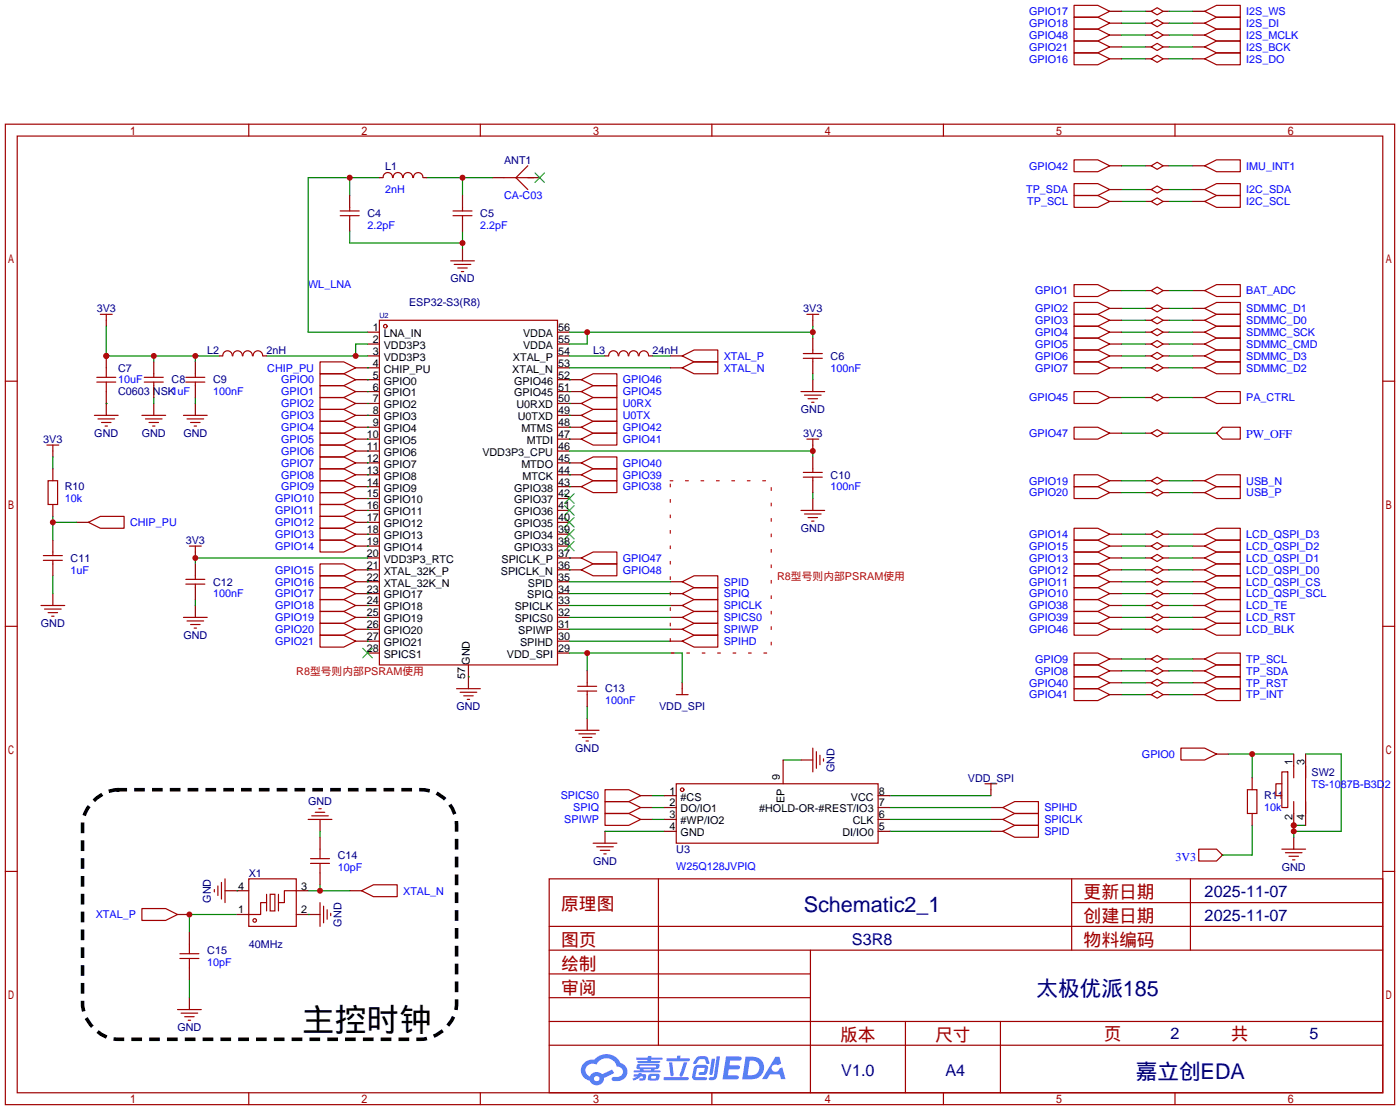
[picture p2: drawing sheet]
<svg xmlns="http://www.w3.org/2000/svg" width="299mm" height="237mm" viewBox="0 0 299 237" stroke-linecap="round" stroke-linejoin="round" font-family="sans-serif">
<g fill="none" stroke="#a10000" stroke-width=".25">
<path d="M1.1 26.5h297.2v209.6h-297.2zM3.7 29.1h292.1v204.5h-292.1zM53.2 26.5v2.6M102.7 26.5v2.6M152.3 26.5v2.6M201.8 26.5v2.6M251.3 26.5v2.6M1.1 81.5h2.6M295.8 81.5h2.5M1.1 133.9h2.6M295.8 133.9h2.5M1.1 186.2h2.6"/>
<path d="M117.5 187.8h178.3v45.8h-178.3zM117.5 198h178.3M140.8 187.8v35.6M229.2 187.8v15.3M229.2 192.9h66.6M254.6 187.8v15.3M295.8 186.2h2.5M117.5 208.2h55.9M117.5 203.1h178.3M117.5 218.3h178.3M117.5 213.2h55.9M173.4 203.1v30.5"/>
<path d="M193.7 218.3v15.3M214 218.3v15.3M53.2 233.6v2.5M102.7 233.6v2.5M117.5 223.4h178.3M152.3 233.6v2.5M201.8 233.6v2.5M251.3 233.6v2.5"/>
</g>
<g fill="#5487ff">
<path d="M155.3 225.8h2.7a.48 .48 0 0 1 .7 .4 .48 .48 0 0 1-.7 .5h-1.8l-.2 1h1.9a.43 .43 0 0 1 .4 .5 .43 .43 0 0 1-.5 .3h-1.9l-.2 1.3h1.7a.45 .45 0 0 1 .6 .2 .45 .45 0 0 1-.2 .6l-3.2 .1z"/>
<path d="M165.9 225.9h.8l.4 1.4-.7 .4a.84 .84 0 0 0-1.2 .2 .84 .84 0 0 0 .3 1.2 .84 .84 0 0 0 1.1-.5l.1-.2 .6-.3 .7 2.5h-.9l-.3-1h-2.1l-.6 1h-1.1z"/>
<path d="M152.2 226.3h.8l-.5 3.2a.36 .36 0 0 1-.4 .3 .36 .36 0 0 1-.3-.4z"/>
<path d="M153.3 225.8h.7l-.6 4.3a1.13 1.13 0 0 1-1.8 .6l.2-.4 .7-.1 .2-.2z"/>
<path d="M149 226.1l.6-.4h1a.77 .77 0 0 1 .9 .6l.3 .9-.2 .2h-.5l-.3-.9-.2-.1h-1l-.7 1-.6-.1v-.1z"/>
<path d="M148.6 227.9l.5-.3h1.7a.81 .81 0 0 1 .7 .5 .81 .81 0 0 1-.2 .8 .81 .81 0 0 1-.9 .9h-.7a.32 .32 0 0 1-.3-.4 .32 .32 0 0 1 .4-.3h.7l.3-.9-1.7 .1-.3 1.9h2.1a.32 .32 0 0 1 .4 .4 .32 .32 0 0 1-.4 .3l-2.3-.1-.5-.3v-.5z"/>
<path d="M142 230.2h5a.33 .33 0 0 1 .3 .4 .33 .33 0 0 1-.3 .3h-4.9l-.2-.2z"/>
<path d="M146.3 227h.7l-.6 2a.98 .98 0 0 1-.8 1.1l-.3-.3z"/>
<path d="M143.1 227.1h.7l.3 2.6a.34 .34 0 0 1-.3 .3 .34 .34 0 0 1-.4-.2z"/>
<path d="M142.6 226.2h2.2l.2-.6h.6l-.1 .6h1.8a.32 .32 0 0 1 .3 .3 .32 .32 0 0 1-.4 .3h-4.5l-.1-.1z"/>
<path d="M135.6 229.6h.9l.1-.2 .7-.1-.1 .3h.9a.82 .82 0 0 1-.6 1.3h-.7v-.4h.6l.1-.4a.68 .68 0 0 0-1 .4l-1 .4-.2-.4 1-.4h-.8z"/>
<path d="M136.1 226h2.5v-.3h.8l-.1 .3h2.2l.2 .3-.2 .2h-2.3v.3h1.8l.2 .2-.2 .2h-4.5l-.1-.4h2l.1-.3h-2.3l-.1-.2z"/>
<path d="M159.5 225.8l-.7 4.9h1.6a2.5 2.5 0 0 0 3-2.5 2.5 2.5 0 0 0-3.1-2.4zM160.4 226.7a1.61 1.61 0 0 1 2 1.4 1.61 1.61 0 0 1-1.8 1.7h-.7z"/>
<path d="M136.3 227.6a.55 .55 0 0 0-.2 .7 .55 .55 0 0 0 .7 .2l.1 .3h-1.3v.4h5.5l.2-.2-.2-.2h-1.2l.2-.3a.7 .7 0 0 0 .8-.2 .7 .7 0 0 0 0-.9h-4.1zM136.9 227.8h3.3l.2 .1-.2 .2h-3.2zM137.6 228.5h1.7l-.2 .3h-1.4z"/>
<path d="M138.8 229.7a1.05 1.05 0 0 0-.1 1.2 2.91 2.91 0 0 0 2.2-.2 .98 .98 0 0 0 0-1.2h-1.6zM139.4 230l.8-.1 .1 .4-.2 .2h-.8z"/>
<path d="M125 227.1a2.23 2.23 0 0 0-.7 2.3 2.23 2.23 0 0 0 1.8 1.6 1.58 1.58 0 0 0 1.8 .9 1.58 1.58 0 0 0 1.3-1.5l2.2-1-.5-.8-2.1 1a1.65 1.65 0 0 0-2.6 .5 1.47 1.47 0 0 1-.8-2.1 1.47 1.47 0 0 1 2.2-.5 2.3 2.3 0 0 1 2.3-1.3 2.3 2.3 0 0 1 2.1 1.7 1.12 1.12 0 0 1 1.2 1.1 1.12 1.12 0 0 1-1.1 1.2h-.7a.45 .45 0 0 0-.6 .3 .45 .45 0 0 0 .5 .6 2.21 2.21 0 0 0 2.2-.6 2.21 2.21 0 0 0 .5-2.3 2.13 2.13 0 0 0-1.3-1 3.3 3.3 0 0 0-5.5-.7l-1.2 .1zM127.1 230.6a.57 .57 0 0 1 1.1 0 .57 .57 0 0 1-1.1 0z"/>
</g>
<g fill="none" stroke="#870000" stroke-width=".25">
<path d="M76.1 78.6h5.1M78.6 71h2.6M78.6 73.5h2.6M78.6 76.1h2.6M119.3 71h2.5M119.3 73.5h2.5M119.3 76.1h2.5M119.3 78.6h2.5M76.1 81.2h5.1M78.6 83.7h2.6M78.6 86.2h2.6M78.6 88.8h2.6"/>
<path d="M78.6 91.3h2.6M78.6 93.9h2.6M78.6 96.4h2.6M78.6 98.9h2.6M119.3 81.2h2.5M119.3 83.7h2.5M119.3 86.2h2.5M119.3 88.8h2.5M119.3 91.3h2.5M119.3 93.9h2.5M119.3 96.4h2.5M119.3 98.9h2.5"/>
<path d="M78.6 101.5h2.6M78.6 104h2.6M78.6 106.6h2.6M78.6 109.1h2.6M78.6 111.6h2.6M78.6 114.2h2.6M78.6 116.7h2.6M78.6 119.3h2.6M119.3 101.5h2.5M119.3 104h2.5M119.3 106.6h2.5M119.3 109.1h2.5"/>
<path d="M119.3 111.6h2.5M119.3 114.2h2.5M119.3 116.7h2.5M119.3 119.3h2.5M78.6 121.8h2.6M78.6 124.3h2.6M78.6 126.9h2.6M78.6 129.4h2.6M78.6 132h2.6M78.6 134.5h2.6M78.6 137h2.6M78.6 139.6h2.6"/>
<path d="M119.3 121.8h2.5M119.3 124.3h2.5M119.3 126.9h2.5M119.3 129.4h2.5M119.3 132h2.5M119.3 134.5h2.5M119.3 137h2.5M119.3 139.6h2.5M143.4 124.3h2.5M143.4 126.9h2.5M143.4 129.4h2.5M143.4 132h2.5"/>
<path d="M143.4 134.5h2.5M143.4 137h2.5M100.2 142.1v2.6M145.9 145.9v1.3"/>
</g>
<path d="M120.8 105.5l2 2.1M120.8 108.1l2 2M120.8 110.6l2 2M120.8 113.2l2 2M120.8 115.7l2 2M122.8 105.5l-2 2.1M122.8 108.1l-2 2M122.8 110.6l-2 2M122.8 113.2l-2 2M122.8 115.7l-2 2M77.6 138.6l2 2M79.6 138.6l-2 2" fill="none" stroke="#3c3" stroke-width=".25"/>
<g fill="none" stroke="#a10000" stroke-width=".25">
<path d="M68.5 77.3h5l2.6 1.3-2.6 1.3h-5zM68.5 79.9h5l2.6 1.3-2.6 1.2h-5zM81.2 68.5h38.1v73.6h-38.1zM145.9 132l2.6-1.3h5v2.5h-5zM145.9 126.9l2.6-1.3h5v2.5h-5zM145.9 134.5l2.6-1.3h5v2.6h-5zM145.9 124.3l2.6-1.2h5v2.5h-5zM145.9 129.4l2.6-1.3h5v2.6h-5zM145.9 137l2.6-1.2h5v2.5h-5zM144.7 148.5h2.5M145.9 147.2v1.3"/>
<circle cx="82.4" cy="69.7" r=".38"/>
</g>
<path d="M78.6 78.6h.1M78.6 81.2h.1M121.8 137h21.6M121.8 134.5h21.6M121.8 132h21.6M121.8 126.9h21.6M121.8 124.3h21.6M121.8 129.4h21.6M121.8 139.6h24.1v6.3M125.6 139.6v3.8" fill="none" stroke="#008700" stroke-width=".25"/>
<circle cx="125.6" cy="139.6" r=".63" fill="#c00"/>
<g fill="none" stroke="#870000" stroke-width=".25">
<path d="M143.4 78.6h2.5M143.4 76.1h2.5M173.9 68.5v1.2M76.1 83.7h2.5M76.1 98.9h2.5M76.1 93.9h2.5M76.1 91.3h2.5M76.1 86.2h2.5M76.1 88.8h2.5M121.8 83.7h2.5M121.8 81.2h2.5M121.8 98.9h2.5"/>
<path d="M121.8 93.9h2.5M121.8 91.3h2.5M173.9 81.2v2.5M173.9 95.1v1.3M76.1 101.5h2.5M121.8 104h2.5M121.8 119.3h2.5M121.8 101.5h2.5M76.1 126.9h2.5M76.1 129.4h2.5M76.1 137h2.5M76.1 134.5h2.5"/>
<path d="M76.1 132h2.5M121.8 121.8h2.5M100.2 144.7v2.5"/>
</g>
<g fill="none" stroke="#a10000" stroke-width=".25">
<path d="M145.9 78.6l2.6-1.3h5v2.6h-5zM145.9 76.1l2.6-1.3h5v2.5h-5zM172.6 67.2h2.5M173.9 67.2v1.3M68.5 92.6h5l2.6 1.3-2.6 1.2h-5zM68.5 82.4h5l2.6 1.3-2.6 1.3h-5zM68.5 85h5l2.6 1.2-2.6 1.3h-5zM68.5 87.5h5l2.6 1.3-2.6 1.2h-5zM68.5 90h5l2.6 1.3-2.6 1.3h-5zM68.5 97.7h5l2.6 1.2-2.6 1.3h-5zM124.3 83.7l2.6-1.3h5.1v2.6h-5.1zM124.3 81.2l2.6-1.3h5.1v2.5h-5.1z"/>
<path d="M124.3 98.9l2.6-1.2h5.1v2.5h-5.1zM124.3 91.3l2.6-1.3h5.1v2.6h-5.1zM124.3 93.9l2.6-1.3h5.1v2.5h-5.1zM171.3 83.7h5.1M172.1 84.5h3.5M172.6 93.9h2.5M172.8 85.2h2.1M173.6 86h.5M173.9 93.9v1.2M68.5 100.2h5l2.6 1.3-2.6 1.2h-5zM124.3 104l2.6-1.3h5.1v2.6h-5.1zM124.3 119.3l2.6-1.3h5.1v2.5h-5.1z"/>
<path d="M124.3 101.5l2.6-1.3h5.1v2.5h-5.1zM68.5 125.6h5l2.6 1.3-2.6 1.2h-5zM68.5 128.1h5l2.6 1.3-2.6 1.3h-5zM68.5 135.8h5l2.6 1.2-2.6 1.3h-5zM68.5 133.2h5l2.6 1.3-2.6 1.3h-5zM68.5 130.7h5l2.6 1.3-2.6 1.2h-5zM124.3 121.8l2.6-1.3h5.1v2.6h-5.1zM97.7 147.2h5M98.4 148h3.6M99.2 148.7h2M99.9 149.5h.6"/>
</g>
<g fill="none" stroke="#008700" stroke-width=".25">
<path d="M121.8 78.6h21.6M78.6 93.9h.1M78.6 98.9h.1M78.6 86.2h.1M78.6 83.7h.1M78.6 88.8h.1M78.6 91.3h.1M121.8 93.9h.1M121.8 91.3h.1M121.8 81.2h.1M121.8 83.7h.1M121.8 98.9h.1"/>
<path d="M121.8 96.4h52.1v1.3M78.6 101.5h.1M121.8 104h.1M121.8 101.5h.1M121.8 119.3h.1M78.6 126.9h.1M78.6 129.4h.1M78.6 137h.1M78.6 134.5h.1M78.6 132h.1M121.8 121.8h.1M100.2 144.7h.1"/>
</g>
<circle cx="173.9" cy="96.4" r=".63" fill="#c00"/>
<path d="M41.8 118v1.3M173.9 106.6v2.5" fill="none" stroke="#870000" stroke-width=".25"/>
<path d="M40.5 116.7h2.6M41.8 116.7v1.3M171.3 109.1h5.1M172.1 109.9h3.5M172.8 110.6h2.1M173.6 111.4h.5" fill="none" stroke="#a10000" stroke-width=".25"/>
<path d="M78.6 119.3h-36.8v1.2" fill="none" stroke="#008700" stroke-width=".25"/>
<circle cx="41.8" cy="119.3" r=".63" fill="#c00"/>
<g fill="none" stroke="#870000" stroke-width=".25">
<path d="M22.7 68.5v1.2M41.8 86.2v2.6M76.1 96.4h2.5M121.8 86.2h2.5M121.8 88.8h2.5M76.1 104h2.5M76.1 106.6h2.5M76.1 109.1h2.5M76.1 111.6h2.5M76.1 114.2h2.5M76.1 116.7h2.5M41.8 129.4v2.6"/>
<path d="M76.1 121.8h2.5M76.1 124.3h2.5M125.6 153.5v2.6"/>
</g>
<g fill="none" stroke="#a10000" stroke-width=".25">
<path d="M21.5 67.2h2.5M22.7 67.2v1.3M39.2 88.8h5.1M40 89.5h3.6M40.8 90.3h2M41.5 91.1h.5M68.5 95.1h5l2.6 1.3-2.6 1.3h-5zM124.3 86.2l2.6-1.2h5.1v2.5h-5.1zM124.3 88.8l2.6-1.3h5.1v2.5h-5.1zM68.5 102.7h5l2.6 1.3-2.6 1.3h-5zM68.5 105.3h5l2.6 1.3-2.6 1.2h-5zM68.5 107.8h5l2.6 1.3-2.6 1.3h-5z"/>
<path d="M68.5 110.4h5l2.6 1.2-2.6 1.3h-5zM68.5 112.9h5l2.6 1.3-2.6 1.2h-5zM68.5 115.4h5l2.6 1.3-2.6 1.3h-5zM39.2 132h5.1M40 132.7h3.6M40.8 133.5h2M41.5 134.2h.5M68.5 120.5h5l2.6 1.3-2.6 1.3h-5zM68.5 123.1h5l2.6 1.2-2.6 1.3h-5zM123.1 156.1h5M123.8 156.8h3.6M124.6 157.6h2"/>
<path d="M125.3 158.4h.6"/>
</g>
<g fill="none" stroke="#008700" stroke-width=".25">
<path d="M121.8 71h52.1M125.6 71v2.5h-3.8M173.9 69.7v2.6M78.6 96.4h.1M121.8 86.2h.1M121.8 88.8h.1M78.6 104h.1M78.6 106.6h.1M78.6 109.1h.1M78.6 111.6h.1M78.6 114.2h.1M78.6 116.7h.1"/>
<path d="M78.6 121.8h.1M78.6 124.3h.1"/>
</g>
<path d="M143.4 102.7h21.6v36.9h-21.6z" fill="none" stroke="#f00" stroke-width=".25" stroke-dasharray=".5 2.8"/>
<g fill="#c00">
<circle cx="173.9" cy="71" r=".63"/>
<circle cx="125.6" cy="71" r=".63"/>
</g>
<path d="M22.7 86.2v2.6" fill="none" stroke="#870000" stroke-width=".25"/>
<path d="M20.2 88.8h5.1M21 89.5h3.5M21.7 90.3h2M22.5 91.1h.5" fill="none" stroke="#a10000" stroke-width=".25"/>
<path d="M22.7 69.7v6.4h24.2M32.9 76.1v1.2M41.8 76.1v1.2" fill="none" stroke="#008700" stroke-width=".25"/>
<g fill="#c00">
<circle cx="32.9" cy="76.1" r=".63"/>
<circle cx="22.7" cy="76.1" r=".63"/>
<circle cx="41.8" cy="76.1" r=".63"/>
</g>
<path d="M32.9 86.2v2.6" fill="none" stroke="#870000" stroke-width=".25"/>
<path d="M30.4 88.8h5M31.1 89.5h3.6M31.9 90.3h2M32.6 91.1h.5" fill="none" stroke="#a10000" stroke-width=".25"/>
<path d="M57 76.1h21.6M78.6 73.5h-2.5v2.6M32.9 85v1.2" fill="none" stroke="#008700" stroke-width=".25"/>
<circle cx="76.1" cy="76.1" r=".63" fill="#c00"/>
<path d="M121.8 76.1h7.6M139.6 76.1h3.8M50.7 195.5h-10.2v3.8" fill="none" stroke="#008700" stroke-width=".25"/>
<path d="M38 195.5h2.5M74.8 190.4h2.5" fill="none" stroke="#870000" stroke-width=".25"/>
<path d="M30.4 194.2h5l2.6 1.3-2.6 1.2h-5zM77.3 190.4l2.6-1.3h5.1v2.5h-5.1z" fill="none" stroke="#a10000" stroke-width=".25"/>
<circle cx="40.5" cy="195.5" r=".63" fill="#c00"/>
<path d="M65.9 190.4h8.9M68.5 189.1v1.3" fill="none" stroke="#008700" stroke-width=".25"/>
<circle cx="68.5" cy="190.4" r=".63" fill="#c00"/>
<g fill="none" stroke="#870000" stroke-width=".25">
<path d="M245 2.4h1.3M245 5h1.3M245 10h1.3M248.8 2.4h1.3M248.8 5h1.3M248.8 10h1.3M255.1 2.4h2.6M255.1 5h2.6M255.1 10h2.6M245 65.9h1.3M245 68.5h1.3M245 71h1.3"/>
<path d="M245 73.5h1.3M245 76.1h1.3M245 78.6h1.3M248.8 65.9h1.3M248.8 68.5h1.3M248.8 71h1.3M248.8 73.5h1.3M248.8 76.1h1.3M248.8 78.6h1.3M245 92.6h1.3M248.8 92.6h1.3M237.4 105.3h2.5"/>
<path d="M237.4 102.7h2.5M245 105.3h1.3M245 102.7h1.3M248.8 105.3h1.3M248.8 102.7h1.3M255.1 105.3h2.6M255.1 102.7h2.6M68.5 175.1v2.6M276.7 178.9v2.6M48.1 190.4h5.1M50.7 195.5h2.5M63.4 195.5h5.1"/>
<path d="M63.4 190.4h2.5M40.5 213.2v2.6"/>
</g>
<g fill="none" stroke="#a10000" stroke-width=".25">
<path d="M246.3 2.4l1.2-.7 1.3 .7-1.3 .8zM246.3 5l1.2-.8 1.3 .8-1.3 .7zM246.3 10l1.2-.7 1.3 .7-1.3 .8zM257.7 2.4l2.5-1.3h5.1v2.6h-5.1zM257.7 5l2.5-1.3h5.1v2.5h-5.1zM257.7 10l2.5-1.2h5.1v2.5h-5.1zM246.3 65.9l1.2-.7 1.3 .7-1.3 .8zM246.3 68.5l1.2-.8 1.3 .8-1.3 .7zM246.3 71l1.2-.8 1.3 .8-1.3 .8zM246.3 73.5l1.2-.7 1.3 .7-1.3 .8zM246.3 76.1l1.2-.8 1.3 .8-1.3 .7zM246.3 78.6l1.2-.7 1.3 .7-1.3 .8z"/>
<path d="M246.3 92.6l1.2-.8 1.3 .8-1.3 .7zM229.7 104h5.1l2.6 1.3-2.6 1.3h-5.1zM229.7 101.5h5.1l2.6 1.2-2.6 1.3h-5.1zM246.3 102.7l1.2-.7 1.3 .7-1.3 .8zM246.3 105.3l1.2-.8 1.3 .8-1.3 .7zM257.7 105.3l2.5-1.3h5.1v2.6h-5.1zM257.7 102.7l2.5-1.2h5.1v2.5h-5.1zM65.9 175.1h5.1M66.7 174.4h3.5M67.4 173.6h2.1M68.2 172.8h.5M45.8 190.1v.5"/>
<path d="M46.6 189.4v2M47.4 188.6v3.6M48.1 187.8v5.1M53.2 187.8h10.2v10.2h-10.2zM57 192.9h-1.2v2.6h-2.6M57 191.1v3.6M57.8 191.1h1v3.6h-1zM59.6 191.1v3.6M63.4 190.4h-2.6v2.5h-1.2M68.5 192.9v5.1M69.2 193.7v3.5M70 194.4v2.1"/>
<path d="M70.7 195.2v.5M274.2 181.5h5.1M275 182.2h3.5M275.7 183h2M276.5 183.8h.5M38 215.8h5.1M38.7 216.5h3.6M39.5 217.3h2M40.3 218.1h.5"/>
<circle cx="54.5" cy="196.7" r=".38"/>
</g>
<path d="M25.3 168.8h64.7a7.6 7.6 0 0 1 7.7 7.6v38.1a8.2 8.2 0 0 1-7.7 7.6h-64.7a8.2 8.2 0 0 1-7.6-7.6v-38.1a8.2 8.2 0 0 1 7.6-7.6" fill="none" stroke="#000" stroke-width=".76" stroke-dasharray="1.5 2.3"/>
<g fill="none" stroke="#008700" stroke-width=".25">
<path d="M239.9 2.4h5.1M239.9 5h5.1M239.9 10h5.1M250.1 2.4h5M250.1 5h5M250.1 10h5M239.9 92.6h5.1M250.1 92.6h10.1M239.9 102.7h5.1M239.9 105.3h5.1M250.1 102.7h5M250.1 105.3h5"/>
<path d="M262.8 161.2h13.9M267.8 161.2v5M50.7 190.4h.1M65.9 195.5h.1"/>
</g>
<circle cx="267.8" cy="161.2" r=".63" fill="#c00"/>
<path d="M256.4 181.5h3.8l1.3 1.3-1.3 1.2h-3.8z" fill="none" stroke="#a10000" stroke-width=".25"/>
<path d="M261.5 182.8h.1" fill="none" stroke="#870000" stroke-width=".25"/>
<path d="M267.8 176.4v6.4h-6.3M279.3 176.4h-2.6v2.5M279.3 161.2h7.6v16.5h-10.2" fill="none" stroke="#008700" stroke-width=".25"/>
<g fill="#c00">
<circle cx="276.7" cy="176.4" r=".63"/>
<circle cx="276.7" cy="177.7" r=".63"/>
</g>
<path d="M11.3 96.4v1.3M16.4 111.6h2.5M11.3 126.9v2.5M260.2 161.2h2.6" fill="none" stroke="#870000" stroke-width=".25"/>
<path d="M10 95.1h2.6M11.3 95.1v1.3M18.9 111.6l2.6-1.2h5v2.5h-5zM8.8 129.4h5M9.5 130.2h3.6M10.3 130.9h2M11 131.7h.6M252.6 159.9h5.1l2.5 1.3-2.5 1.2h-5.1z" fill="none" stroke="#a10000" stroke-width=".25"/>
<path d="M11.3 97.7v2.5M11.3 110.4v5M11.3 111.6h5.1M11.3 123.1v3.8" fill="none" stroke="#008700" stroke-width=".25"/>
<circle cx="11.3" cy="111.6" r=".63" fill="#c00"/>
<path d="M74.8 38v3.8M81.2 38h-15.3v33h12.7" fill="none" stroke="#008700" stroke-width=".25"/>
<circle cx="74.8" cy="38" r=".63" fill="#c00"/>
<path d="M105.3 38h2.5M112.9 38h2.5" fill="none" stroke="#870000" stroke-width=".25"/>
<path d="M114.4 37l2.1 2M116.5 37l-2.1 2" fill="none" stroke="#3c3" stroke-width=".25"/>
<path d="M107.8 38h6.4M112.9 35.4l-2.5 2.6 2.5 2.5" fill="none" stroke="#a10000" stroke-width=".25"/>
<path d="M91.3 38h14M98.9 38v3.8" fill="none" stroke="#008700" stroke-width=".25"/>
<circle cx="98.9" cy="38" r=".63" fill="#c00"/>
<path d="M98.9 53.2v2.6" fill="none" stroke="#870000" stroke-width=".25"/>
<path d="M96.4 55.8h5.1M97.2 56.5h3.5M97.9 57.3h2M98.7 58h.5" fill="none" stroke="#a10000" stroke-width=".25"/>
<path d="M74.8 49.4v2.5h24.1M98.9 49.4v3.8" fill="none" stroke="#008700" stroke-width=".25"/>
<circle cx="98.9" cy="51.9" r=".63" fill="#c00"/>
<g fill="none" stroke="#870000" stroke-width=".25">
<path d="M237.4 7.5h2.5M245 12.6h1.3M248.8 12.6h1.3M22.7 76.1v2.5M255.1 65.9h2.6M255.1 68.5h2.6M255.1 71h2.6M255.1 73.5h2.6M255.1 76.1h2.6M255.1 78.6h2.6M22.7 83.7v2.5M245 114.2h1.3"/>
<path d="M245 116.7h1.3M245 119.3h1.3M248.8 114.2h1.3M248.8 116.7h1.3M248.8 119.3h1.3M255.1 114.2h2.6M255.1 116.7h2.6M255.1 119.3h2.6M245 132h1.3M245 121.8h1.3M245 124.3h1.3M245 126.9h1.3"/>
<path d="M245 134.5h1.3M248.8 132h1.3M248.8 121.8h1.3M248.8 124.3h1.3M248.8 126.9h1.3M248.8 134.5h1.3M255.1 132h2.6M255.1 121.8h2.6M255.1 124.3h2.6M255.1 126.9h2.6M255.1 129.4h2.6M255.1 134.5h2.6"/>
<path d="M245 140.8h1.3M245 143.4h1.3M245 145.9h1.3M245 148.5h1.3M248.8 140.8h1.3M248.8 143.4h1.3M248.8 145.9h1.3M248.8 148.5h1.3M255.1 140.8h2.6M255.1 143.4h2.6M255.1 145.9h2.6M255.1 148.5h2.6"/>
</g>
<g fill="none" stroke="#a10000" stroke-width=".25">
<path d="M229.7 6.2h5.1l2.6 1.3-2.6 1.3h-5.1zM246.3 12.6l1.2-.8 1.3 .8-1.3 .7zM22.7 78.6v2M257.7 65.9l2.5-1.3h5.1v2.6h-5.1zM257.7 68.5l2.5-1.3h5.1v2.5h-5.1zM257.7 71l2.5-1.3h5.1v2.6h-5.1zM257.7 73.5l2.5-1.2h5.1v2.5h-5.1zM257.7 76.1l2.5-1.3h5.1v2.5h-5.1zM257.7 78.6l2.5-1.3h5.1v2.6h-5.1zM20.7 81.7h4.1M20.7 80.6h4.1M246.3 114.2l1.2-.8 1.3 .8-1.3 .7z"/>
<path d="M246.3 116.7l1.2-.7 1.3 .7-1.3 .8zM246.3 119.3l1.2-.8 1.3 .8-1.3 .7zM257.7 114.2l2.5-1.3h5.1v2.5h-5.1zM257.7 116.7l2.5-1.3h5.1v2.6h-5.1zM257.7 119.3l2.5-1.3h5.1v2.5h-5.1zM246.3 121.8l1.2-.8 1.3 .8-1.3 .8zM246.3 124.3l1.2-.7 1.3 .7-1.3 .8zM246.3 126.9l1.2-.8 1.3 .8-1.3 .7zM246.3 132l1.2-.8 1.3 .8-1.3 .7zM246.3 134.5l1.2-.8 1.3 .8-1.3 .8zM257.7 132l2.5-1.3h5.1v2.5h-5.1zM257.7 121.8l2.5-1.3h5.1v2.6h-5.1z"/>
<path d="M257.7 124.3l2.5-1.2h5.1v2.5h-5.1zM257.7 126.9l2.5-1.3h5.1v2.5h-5.1zM257.7 129.4l2.5-1.3h5.1v2.6h-5.1zM257.7 134.5l2.5-1.3h5.1v2.6h-5.1zM246.3 140.8l1.2-.7 1.3 .7-1.3 .8zM246.3 143.4l1.2-.8 1.3 .8-1.3 .7zM246.3 145.9l1.2-.7 1.3 .7-1.3 .8zM246.3 148.5l1.2-.8 1.3 .8-1.3 .7zM257.7 140.8l2.5-1.2h5.1v2.5h-5.1zM257.7 143.4l2.5-1.3h5.1v2.6h-5.1zM257.7 145.9l2.5-1.2h5.1v2.5h-5.1zM257.7 148.5l2.5-1.3h5.1v2.5h-5.1z"/>
</g>
<g fill="none" stroke="#008700" stroke-width=".25">
<path d="M239.9 12.6h5.1M250.1 12.6h5M239.9 65.9h5.1M239.9 68.5h5.1M239.9 71h5.1M239.9 73.5h5.1M239.9 76.1h5.1M239.9 78.6h5.1M250.1 65.9h5M250.1 68.5h5M250.1 71h5M250.1 73.5h5"/>
<path d="M250.1 76.1h5M250.1 78.6h5M239.9 114.2h5.1M239.9 116.7h5.1M239.9 119.3h5.1M250.1 114.2h5M250.1 116.7h5M250.1 119.3h5M239.9 121.8h5.1M239.9 124.3h5.1M239.9 126.9h5.1M239.9 132h5.1"/>
<path d="M239.9 134.5h5.1M250.1 121.8h5M250.1 124.3h5M250.1 126.9h5M250.1 132h5M250.1 134.5h5M239.9 140.8h5.1M239.9 143.4h5.1M239.9 145.9h5.1M239.9 148.5h5.1M250.1 140.8h5M250.1 143.4h5"/>
<path d="M250.1 145.9h5M250.1 148.5h5M68.5 177.7v1.2M40.5 209.4v3.8"/>
</g>
<circle cx="22.7" cy="76.1" r=".63" fill="#c00"/>
<g fill="none" stroke="#a10000" stroke-width=".25">
<path d="M229.7 8.8h5.1l2.6 1.2-2.6 1.3h-5.1zM229.7 1.1h5.1l2.6 1.3-2.6 1.3h-5.1zM229.7 11.3h5.1l2.6 1.3-2.6 1.2h-5.1zM229.7 3.7h5.1l2.6 1.3-2.6 1.2h-5.1zM246.3 7.5l1.2-.8 1.3 .8-1.3 .8zM257.7 7.5l2.5-1.3h5.1v2.6h-5.1zM257.7 12.6l2.5-1.3h5.1v2.5h-5.1zM81.9 38a1.01 1.01 0 0 1 1.1-1.1 1.01 1.01 0 0 1 1 1.1M84.1 38a1.01 1.01 0 0 1 1-1.1 1.01 1.01 0 0 1 1 1.1M86.3 38a1.01 1.01 0 0 1 1-1.1 1.01 1.01 0 0 1 1 1.1M88.4 38a1.01 1.01 0 0 1 1.1-1.1 1.01 1.01 0 0 1 1 1.1M229.7 39.2h5.1l2.6 1.3-2.6 1.3h-5.1z"/>
<path d="M229.7 34.2h5.1l2.6 1.2-2.6 1.3h-5.1zM246.3 35.4l1.2-.7 1.3 .7-1.3 .8zM257.7 35.4l2.5-1.2h5.1v2.5h-5.1zM72.8 46.1h4M72.8 45.1h4M74.8 44.3v.8M74.8 46.1v.8M96.9 46.1h4.1M96.9 45.1h4.1M98.9 44.3v.8M98.9 46.1v.8M229.7 41.8h5.1l2.6 1.3-2.6 1.2h-5.1z"/>
<path d="M246.3 40.5l1.2-.7 1.3 .7-1.3 .8zM246.3 43.1l1.2-.8 1.3 .8-1.3 .7zM257.7 40.5l2.5-1.3h5.1v2.6h-5.1zM257.7 43.1l2.5-1.3h5.1v2.5h-5.1zM32.9 79.9v.7M41.8 79.9v.7M47.7 76.1a1.01 1.01 0 0 1 1-1.1 1.01 1.01 0 0 1 1 1.1M49.8 76.1a1.01 1.01 0 0 1 1-1.1 1.01 1.01 0 0 1 1 1.1M52 76.1a1.01 1.01 0 0 1 1-1.1 1.01 1.01 0 0 1 1 1.1M54.2 76.1a1.01 1.01 0 0 1 1-1.1 1.01 1.01 0 0 1 1 1.1M130.2 76.1a1.01 1.01 0 0 1 1-1.1 1.01 1.01 0 0 1 1 1.1M132.4 76.1a1.01 1.01 0 0 1 1-1.1 1.01 1.01 0 0 1 1 1.1"/>
<path d="M134.5 76.1a1.01 1.01 0 0 1 1-1.1 1.01 1.01 0 0 1 1 1.1M136.7 76.1a1.01 1.01 0 0 1 1-1.1 1.01 1.01 0 0 1 1 1.1M171.8 76.6h4.1M171.8 75.6h4.1M173.9 74.8v.8M173.9 76.6v.7M229.7 60.8h5.1l2.6 1.3-2.6 1.3h-5.1zM229.7 74.8h5.1l2.6 1.3-2.6 1.2h-5.1zM229.7 72.3h5.1l2.6 1.2-2.6 1.3h-5.1zM229.7 69.7h5.1l2.6 1.3-2.6 1.3h-5.1zM229.7 67.2h5.1l2.6 1.3-2.6 1.2h-5.1zM229.7 64.6h5.1l2.6 1.3-2.6 1.3h-5.1z"/>
<path d="M229.7 77.3h5.1l2.6 1.3-2.6 1.3h-5.1zM246.3 62.1l1.2-.8 1.3 .8-1.3 .8zM257.7 62.1l2.5-1.3h5.1v2.6h-5.1zM22.7 81.7v2M30.9 81.7h4M30.9 80.6h4M32.9 81.7v.7M39.8 81.7h4M39.8 80.6h4M41.8 81.7v.7M229.7 83.7h5.1l2.6 1.3-2.6 1.2h-5.1zM229.7 91.3h5.1l2.6 1.3-2.6 1.3h-5.1z"/>
<path d="M257.7 85l2.5-1.3h5.1v2.5h-5.1zM261.5 91.3h3.8v2.6h-3.8l-1.3-1.3zM9.3 119.8h4M9.3 118.7h4M10.3 102.7h2v5.1h-2zM11.3 118v.7M11.3 119.8v.7M171.8 102h4.1M171.8 101h4.1M173.9 100.2v.8M173.9 102v.7M229.7 118h5.1l2.6 1.3-2.6 1.2h-5.1z"/>
<path d="M229.7 112.9h5.1l2.6 1.3-2.6 1.2h-5.1zM229.7 115.4h5.1l2.6 1.3-2.6 1.3h-5.1zM39.8 124.8h4M39.8 123.8h4M41.8 123.1v.7M41.8 124.8v.8M229.7 139.6h5.1l2.6 1.2-2.6 1.3h-5.1zM229.7 125.6h5.1l2.6 1.3-2.6 1.2h-5.1zM229.7 123.1h5.1l2.6 1.2-2.6 1.3h-5.1zM229.7 120.5h5.1l2.6 1.3-2.6 1.3h-5.1zM229.7 130.7h5.1l2.6 1.3-2.6 1.2h-5.1zM229.7 128.1h5.1l2.6 1.3-2.6 1.3h-5.1z"/>
<path d="M229.7 133.2h5.1l2.6 1.3-2.6 1.3h-5.1zM246.3 129.4l1.2-.7 1.3 .7-1.3 .8zM123.6 147.7h4M123.6 146.7h4M125.6 145.9v.8M125.6 147.7v.8M173.9 159.9v5.1M229.7 142.1h5.1l2.6 1.3-2.6 1.3h-5.1zM229.7 144.7h5.1l2.6 1.2-2.6 1.3h-5.1zM229.7 147.2h5.1l2.6 1.3-2.6 1.2h-5.1zM129.4 168.8h5.1l2.5 1.3-2.5 1.2h-5.1zM129.4 171.3h5.1l2.5 1.3-2.5 1.3h-5.1z"/>
<path d="M129.4 173.9h5.1l2.5 1.2-2.5 1.3h-5.1zM144.7 167.5h43.1v12.7h-43.1zM174.6 160.7v3.5M175.4 161.4v2M176.1 162.2v.5M210.7 167.5h2.5M212 167.5v1.3M214.5 172.6l2.5-1.3h5.1v2.6h-5.1zM214.5 175.1l2.5-1.2h5.1v2.5h-5.1zM214.5 177.7l2.5-1.3h5.1v2.5h-5.1zM266.8 168.8h2.1v5.1h-2.1zM276.7 163.7v2.5"/>
<path d="M276.7 171.3v2.6M66.4 184.5h4.1M66.4 183.5h4.1M68.5 181.5v2M68.5 184.5v2.1M126.9 180.2h5.1M127.6 181h3.6M128.4 181.7h2M129.2 182.5h.5M38.5 204.9h4M38.5 203.8h4M40.5 201.8v2"/>
<path d="M40.5 204.9v2"/>
<circle cx="145.9" cy="168.8" r=".38"/>
</g>
<g fill="none" stroke="#008700" stroke-width=".25">
<path d="M239.9 7.5h5.1M250.1 7.5h5M239.9 35.4h5.1M250.1 35.4h5M239.9 40.5h5.1M239.9 43.1h5.1M250.1 40.5h5M250.1 43.1h5M173.9 79.9v1.3M239.9 62.1h5.1M250.1 62.1h5M22.7 86.2h.1"/>
<path d="M41.8 85v1.2M239.9 85h5.1M173.9 105.3v1.3M41.8 128.1v1.3M239.9 129.4h5.1M250.1 129.4h5M125.6 151v2.5M129.4 177.7h12.7M139.6 172.6h2.5M139.6 175.1h2.5M139.6 170.1h2.5M167.5 162.4h3.8"/>
<path d="M190.4 177.7h21.6M190.4 172.6h21.6M190.4 175.1h21.6M190.4 170.1h21.6"/>
</g>
<g fill="none" stroke="#870000" stroke-width=".25">
<path d="M237.4 10h2.5M237.4 2.4h2.5M237.4 12.6h2.5M237.4 5h2.5M245 7.5h1.3M248.8 7.5h1.3M255.1 12.6h2.6M255.1 7.5h2.6M81.2 38h.7M90.6 38h.7M237.4 35.4h2.5M245 35.4h1.3"/>
<path d="M248.8 35.4h1.3M255.1 35.4h2.6M74.8 41.8v2.5M74.8 46.9v2.5M98.9 41.8v2.5M98.9 46.9v2.5M237.4 40.5h2.5M237.4 43.1h2.5M245 40.5h1.3M245 43.1h1.3M248.8 40.5h1.3M248.8 43.1h1.3"/>
<path d="M255.1 40.5h2.6M255.1 43.1h2.6M32.9 77.3v2.6M41.8 77.3v2.6M46.9 76.1h.7M56.3 76.1h.7M129.4 76.1h.8M138.8 76.1h.8M173.9 72.3v2.5M173.9 77.3v2.6M237.4 76.1h2.5M237.4 62.1h2.5"/>
<path d="M237.4 73.5h2.5M237.4 71h2.5M237.4 68.5h2.5M237.4 65.9h2.5M237.4 78.6h2.5M245 62.1h1.3M248.8 62.1h1.3M255.1 62.1h2.6M32.9 82.4v2.6M41.8 82.4v2.6M173.9 97.7v2.5M237.4 85h2.5"/>
<path d="M237.4 92.6h2.5M255.1 85h2.6M260.2 92.6h.1M11.3 100.2v2.5M11.3 107.8v2.6M11.3 115.4v2.6M173.9 102.7v2.6M237.4 119.3h2.5M237.4 114.2h2.5M237.4 116.7h2.5M11.3 120.5v2.6M41.8 120.5v2.6"/>
<path d="M41.8 125.6v2.5M237.4 129.4h2.5M237.4 126.9h2.5M237.4 124.3h2.5M237.4 121.8h2.5M237.4 132h2.5M237.4 134.5h2.5M245 129.4h1.3M248.8 129.4h1.3M125.6 143.4v2.5M125.6 148.5v2.5M237.4 143.4h2.5"/>
<path d="M237.4 140.8h2.5M237.4 145.9h2.5M237.4 148.5h2.5M68.5 178.9v2.6M129.4 177.7v2.5M137 170.1h2.6M137 172.6h2.6M137 175.1h2.6M142.1 170.1h2.6M142.1 172.6h2.6M142.1 175.1h2.6M142.1 177.7h2.6"/>
<path d="M167.5 162.4v5.1M171.3 162.4h2.6M187.8 170.1h2.6M187.8 172.6h2.6M187.8 175.1h2.6M187.8 177.7h2.6M212 172.6h2.5M212 175.1h2.5M212 177.7h2.5M212 168.8v1.3M267.8 166.2v2.6M267.8 173.9v2.5"/>
<path d="M276.7 161.2v2.5M276.7 173.9v2.5M279.3 161.2v2.5M279.3 173.9v2.5M40.5 199.3v2.5M68.5 186.6v2.5M40.5 206.9v2.5"/>
</g>
<circle cx="276.7" cy="176.4" r=".63" fill="#c00"/>
<path d="M246.3 85l1.2-.8 1.3 .8-1.3 .7zM274.2 165h1.3v7.6h-1.3zM274.2 167.5h-1.3v2.6h1.3M279.3 163.7v10.2" fill="none" stroke="#a10000" stroke-width=".25"/>
<path d="M245 85h1.3M248.8 85h1.3" fill="none" stroke="#870000" stroke-width=".25"/>
<path d="M250.1 85h5" fill="none" stroke="#008700" stroke-width=".25"/>
<text font-size="6.9" x="64.6" y="220.4">主控时钟</text>
<g font-size="4.6" fill="#000080">
<text x="171.9" y="195">Schematic2_1</text>
<text x="221.7" y="212.8">太极优派185</text>
<text x="243" y="230.6">嘉立创EDA</text>
</g>
<g font-size="3.8" fill="#a00000">
<text x="120" y="194.6">原理图</text>
<text x="231.8" y="197.1">创建日期</text>
<text x="231.8" y="192">更新日期</text>
<text x="120" y="202.2">图页</text>
<text x="231.8" y="202.2">物料编码</text>
<text x="120" y="207.3">绘制</text>
<text x="120" y="212.3">审阅</text>
<text x="179.7" y="222.5">版本</text>
<text x="200" y="222.5">尺寸</text>
<text x="236.1" y="222.2">页</text>
<text x="263.3" y="222.2">共</text>
</g>
<g font-size="3.5" fill="#000080">
<text x="257.7" y="191.8">2025-11-07</text>
<text x="257.7" y="196.9">2025-11-07</text>
<text x="182.2" y="202">S3R8</text>
<text x="250.4" y="222">2</text>
<text x="280.1" y="222">5</text>
<text x="180" y="229.9">V1.0</text>
<text x="202.2" y="229.9">A4</text>
</g>
<g font-size="2.6" fill="#00f">
<text x="266.6" y="93.7">PW_OFF</text>
<text x="251.4" y="184.1">3V3</text>
</g>
<g font-size="2.3" fill="#00f">
<text x="220.1" y="3.2">GPIO17</text>
<text x="220.1" y="5.8">GPIO18</text>
<text x="266.6" y="3.2">I2S_WS</text>
<text x="266.6" y="5.8">I2S_DI</text>
<text x="220.1" y="8.3">GPIO48</text>
<text x="220.1" y="10.8">GPIO21</text>
<text x="266.6" y="10.8">I2S_BCK</text>
<text x="266.6" y="8.3">I2S_MCLK</text>
<text x="220.1" y="13.4">GPIO16</text>
<text x="266.6" y="13.4">I2S_DO</text>
<text x="82.4" y="41.3">2nH</text>
<text x="219.5" y="41.3">TP_SDA</text>
<text x="220.1" y="36.2">GPIO42</text>
<text x="266.6" y="36.2">IMU_INT1</text>
<text x="266.6" y="41.3">I2C_SDA</text>
<text x="107.8" y="42.6">CA-C03</text>
<text x="219.7" y="43.9">TP_SCL</text>
<text x="266.6" y="43.9">I2C_SCL</text>
<text x="78.6" y="48.9">2.2pF</text>
<text x="102.7" y="48.9">2.2pF</text>
<text x="65.9" y="61.6">WL_LNA</text>
<text x="221.4" y="62.9">GPIO1</text>
<text x="266.6" y="62.9">BAT_ADC</text>
<text x="221.4" y="71.8">GPIO4</text>
<text x="221.4" y="69.3">GPIO3</text>
<text x="221.4" y="66.7">GPIO2</text>
<text x="266.6" y="66.7">SDMMC_D1</text>
<text x="266.6" y="69.3">SDMMC_D0</text>
<text x="266.6" y="71.8">SDMMC_SCK</text>
<text x="154.8" y="76.9">XTAL_P</text>
<text x="221.4" y="76.9">GPIO6</text>
<text x="221.4" y="74.3">GPIO5</text>
<text x="266.6" y="74.3">SDMMC_CMD</text>
<text x="266.6" y="76.9">SDMMC_D3</text>
<text x="25.3" y="82">10uF</text>
<text x="57.2" y="79.4">CHIP_PU</text>
<text x="60.1" y="82">GPIO0</text>
<text x="133.2" y="82">GPIO46</text>
<text x="154.8" y="79.4">XTAL_N</text>
<text x="177.7" y="79.4">100nF</text>
<text x="221.4" y="79.4">GPIO7</text>
<text x="266.6" y="79.4">SDMMC_D2</text>
<text x="45.6" y="84.5">100nF</text>
<text x="60.1" y="84.5">GPIO1</text>
<text x="60.1" y="87">GPIO2</text>
<text x="60.1" y="89.6">GPIO3</text>
<text x="133.2" y="84.5">GPIO45</text>
<text x="133.2" y="87">U0RX</text>
<text x="133.2" y="89.6">U0TX</text>
<text x="220.1" y="85.8">GPIO45</text>
<text x="266.6" y="85.8">PA_CTRL</text>
<text x="60.1" y="94.7">GPIO5</text>
<text x="60.1" y="92.1">GPIO4</text>
<text x="133.2" y="92.1">GPIO42</text>
<text x="133.2" y="94.7">GPIO41</text>
<text x="220.1" y="93.4">GPIO47</text>
<text x="60.1" y="99.7">GPIO7</text>
<text x="60.1" y="97.2">GPIO6</text>
<text x="133.2" y="99.7">GPIO40</text>
<text x="13.8" y="107.4">10k</text>
<text x="58.8" y="107.4">GPIO10</text>
<text x="60.1" y="102.3">GPIO8</text>
<text x="60.1" y="104.8">GPIO9</text>
<text x="133.2" y="104.8">GPIO38</text>
<text x="133.2" y="102.3">GPIO39</text>
<text x="177.7" y="104.8">100nF</text>
<text x="220.1" y="106.1">GPIO20</text>
<text x="220.1" y="103.6">GPIO19</text>
<text x="266.6" y="106.1">USB_P</text>
<text x="266.6" y="103.6">USB_N</text>
<text x="27.8" y="112.4">CHIP_PU</text>
<text x="58.8" y="109.9">GPIO11</text>
<text x="58.8" y="112.4">GPIO12</text>
<text x="58.8" y="115">GPIO13</text>
<text x="58.8" y="117.5">GPIO14</text>
<text x="220.1" y="115">GPIO14</text>
<text x="220.1" y="117.5">GPIO15</text>
<text x="266.6" y="115">LCD_QSPI_D3</text>
<text x="266.6" y="117.5">LCD_QSPI_D2</text>
<text x="15.1" y="122.6">1uF</text>
<text x="58.8" y="122.6">GPIO15</text>
<text x="58.8" y="125.1">GPIO16</text>
<text x="133.2" y="122.6">GPIO48</text>
<text x="133.2" y="120.1">GPIO47</text>
<text x="154.8" y="125.1">SPID</text>
<text x="220.1" y="125.1">GPIO11</text>
<text x="220.1" y="120.1">GPIO13</text>
<text x="220.1" y="122.6">GPIO12</text>
<text x="266.6" y="120.1">LCD_QSPI_D1</text>
<text x="266.6" y="122.6">LCD_QSPI_D0</text>
<text x="266.6" y="125.1">LCD_QSPI_CS</text>
<text x="45.6" y="127.7">100nF</text>
<text x="58.8" y="127.7">GPIO17</text>
<text x="58.8" y="130.2">GPIO18</text>
<text x="154.8" y="127.7">SPIQ</text>
<text x="154.8" y="130.2">SPICLK</text>
<text x="220.1" y="127.7">GPIO10</text>
<text x="220.1" y="130.2">GPIO38</text>
<text x="266.6" y="127.7">LCD_QSPI_SCL</text>
<text x="266.6" y="130.2">LCD_TE</text>
<text x="58.8" y="137.8">GPIO21</text>
<text x="58.8" y="135.3">GPIO20</text>
<text x="58.8" y="132.8">GPIO19</text>
<text x="154.8" y="132.8">SPICS0</text>
<text x="154.8" y="135.3">SPIWP</text>
<text x="154.8" y="137.8">SPIHD</text>
<text x="220.1" y="132.8">GPIO39</text>
<text x="220.1" y="135.3">GPIO46</text>
<text x="266.6" y="132.8">LCD_RST</text>
<text x="266.6" y="135.3">LCD_BLK</text>
<text x="221.4" y="141.7">GPIO9</text>
<text x="266.6" y="141.7">TP_SCL</text>
<text x="220.1" y="146.7">GPIO40</text>
<text x="220.1" y="149.3">GPIO41</text>
<text x="221.4" y="144.2">GPIO8</text>
<text x="266.6" y="144.2">TP_SDA</text>
<text x="266.6" y="146.7">TP_RST</text>
<text x="266.6" y="149.3">TP_INT</text>
<text x="129.4" y="150.5">100nF</text>
<text x="244.3" y="162">GPIO0</text>
<text x="119.9" y="170.9">SPICS0</text>
<text x="122.6" y="173.4">SPIQ</text>
<text x="223.4" y="173.4">SPIHD</text>
<text x="270.4" y="173.4">10k</text>
<text x="280.5" y="168.3">TS-1087B-B3D2</text>
<text x="120.7" y="175.9">SPIWP</text>
<text x="223.4" y="175.9">SPICLK</text>
<text x="223.4" y="178.5">SPID</text>
<text x="144.7" y="185.8">W25Q128JVPIQ</text>
<text x="72.3" y="186.1">10pF</text>
<text x="86.2" y="191.2">XTAL_N</text>
<text x="20.5" y="196.3">XTAL_P</text>
<text x="44.3" y="206.4">10pF</text>
</g>
<g font-size="2.3" fill="#000080">
<text x="107.8" y="35">ANT1</text>
<text x="82.4" y="36.2">L1</text>
<text x="78.6" y="46.4">C4</text>
<text x="102.7" y="46.4">C5</text>
<text x="87.5" y="65.5">ESP32-S3(R8)</text>
<text x="96.4" y="60.4">GND</text>
<text x="20.7" y="66.7">3V3</text>
<text x="171.8" y="66.7">3V3</text>
<text x="44.3" y="75.6">L2</text>
<text x="57" y="75.6">2nH</text>
<text x="126.9" y="75.6">L3</text>
<text x="139.6" y="75.6">24nH</text>
<text x="177.7" y="76.9">C6</text>
<text x="25.3" y="79.4">C7</text>
<text x="36.7" y="82">C8</text>
<text x="45.6" y="82">C9</text>
<text x="25.3" y="84.5">C0603 NSK1uF</text>
<text x="171.3" y="88.3">GND</text>
<text x="9.2" y="94.7">3V3</text>
<text x="20.2" y="93.4">GND</text>
<text x="30.3" y="93.4">GND</text>
<text x="39.2" y="93.4">GND</text>
<text x="171.8" y="93.4">3V3</text>
<text x="13.8" y="104.8">R10</text>
<text x="177.7" y="102.3">C10</text>
<text x="171.3" y="113.7">GND</text>
<text x="39.7" y="116.3">3V3</text>
<text x="15.1" y="120.1">C11</text>
<text x="45.6" y="125.1">C12</text>
<text x="8.7" y="134">GND</text>
<text x="39.2" y="136.6">GND</text>
<text x="129.4" y="148">C13</text>
<text x="97.6" y="151.8">GND</text>
<text x="141" y="151.8">VDD_SPI</text>
<text x="123" y="160.7">GND</text>
<text x="178.5" y="165" transform="rotate(-90 178.5 165)">GND</text>
<text x="207" y="167.1">VDD_SPI</text>
<text x="280.5" y="165.8">SW2</text>
<text x="65.9" y="172.1">GND</text>
<text x="270.4" y="170.9">R11</text>
<text x="72.3" y="183.6">C14</text>
<text x="126.8" y="184.8">GND</text>
<text x="144.7" y="182.3">U3</text>
<text x="53.2" y="187.4">X1</text>
<text x="274.2" y="186.1">GND</text>
<text x="45.1" y="192.9" transform="rotate(-90 45.1 192.9)">GND</text>
<text x="44.3" y="203.9">C15</text>
<text x="53.2" y="202.6">40MHz</text>
<text x="73.1" y="198" transform="rotate(-90 73.1 198)">GND</text>
<text x="37.9" y="220.4">GND</text>
</g>
<g font-size="2.3">
<text x="79.7" y="70.8">1</text>
<text x="119.4" y="70.8">56</text>
<text x="79.7" y="75.8">3</text>
<text x="79.7" y="73.3">2</text>
<text x="82.1" y="77.1">VDD3P3</text>
<text x="82.1" y="74.6">VDD3P3</text>
<text x="82.1" y="72">LNA_IN</text>
<text x="109.7" y="77.1">XTAL_P</text>
<text x="111.9" y="72">VDDA</text>
<text x="111.9" y="74.6">VDDA</text>
<text x="119.4" y="73.3">55</text>
<text x="119.4" y="75.8">54</text>
<text x="79.7" y="83.5">6</text>
<text x="79.7" y="80.9">5</text>
<text x="79.7" y="78.4">4</text>
<text x="82.1" y="82.2">GPIO0</text>
<text x="82.1" y="79.7">CHIP_PU</text>
<text x="109.6" y="79.7">XTAL_N</text>
<text x="110" y="82.2">GPIO46</text>
<text x="119.4" y="78.4">53</text>
<text x="119.4" y="80.9">52</text>
<text x="119.4" y="83.5">51</text>
<text x="79.7" y="88.5">8</text>
<text x="79.7" y="86">7</text>
<text x="82.1" y="89.8">GPIO3</text>
<text x="82.1" y="87.3">GPIO2</text>
<text x="82.1" y="84.7">GPIO1</text>
<text x="110" y="84.7">GPIO45</text>
<text x="110.5" y="87.3">U0RXD</text>
<text x="110.7" y="89.8">U0TXD</text>
<text x="119.4" y="86">50</text>
<text x="119.4" y="88.5">49</text>
<text x="78.5" y="93.6">10</text>
<text x="79.7" y="91.1">9</text>
<text x="82.1" y="94.9">GPIO5</text>
<text x="82.1" y="92.4">GPIO4</text>
<text x="111.5" y="92.4">MTMS</text>
<text x="112.7" y="94.9">MTDI</text>
<text x="119.4" y="91.1">48</text>
<text x="119.4" y="93.6">47</text>
<text x="78.5" y="101.2">13</text>
<text x="78.5" y="98.7">12</text>
<text x="78.5" y="96.2">11</text>
<text x="82.1" y="100">GPIO7</text>
<text x="82.1" y="97.4">GPIO6</text>
<text x="103.2" y="97.4">VDD3P3_CPU</text>
<text x="111.5" y="100">MTDO</text>
<text x="119.4" y="96.2">46</text>
<text x="119.4" y="98.7">45</text>
<text x="119.4" y="101.2">44</text>
<text x="78.5" y="106.3">15</text>
<text x="78.5" y="103.8">14</text>
<text x="82.1" y="107.6">GPIO10</text>
<text x="82.1" y="105.1">GPIO9</text>
<text x="82.1" y="102.5">GPIO8</text>
<text x="110" y="105.1">GPIO38</text>
<text x="110" y="107.6">GPIO37</text>
<text x="111.8" y="102.5">MTCK</text>
<text x="119.4" y="103.8">43</text>
<text x="119.4" y="106.3">42</text>
<text x="78.5" y="113.9">18</text>
<text x="78.5" y="111.4">17</text>
<text x="78.5" y="108.9">16</text>
<text x="82.1" y="112.7">GPIO12</text>
<text x="82.1" y="110.1">GPIO11</text>
<text x="110" y="110.1">GPIO36</text>
<text x="110" y="112.7">GPIO35</text>
<text x="119.4" y="108.9">41</text>
<text x="119.4" y="111.4">40</text>
<text x="119.4" y="113.9">39</text>
<text x="78.5" y="119">20</text>
<text x="78.5" y="116.5">19</text>
<text x="82.1" y="117.8">GPIO14</text>
<text x="82.1" y="115.2">GPIO13</text>
<text x="110" y="115.2">GPIO34</text>
<text x="110" y="117.8">GPIO33</text>
<text x="119.4" y="116.5">38</text>
<text x="119.4" y="119">37</text>
<text x="78.5" y="124.1">22</text>
<text x="78.5" y="121.6">21</text>
<text x="82.1" y="125.4">XTAL_32K_N</text>
<text x="82.1" y="122.8">XTAL_32K_P</text>
<text x="82.1" y="120.3">VDD3P3_RTC</text>
<text x="107.1" y="122.8">SPICLK_N</text>
<text x="107.3" y="120.3">SPICLK_P</text>
<text x="112.9" y="125.4">SPID</text>
<text x="119.4" y="121.6">36</text>
<text x="119.4" y="124.1">35</text>
<text x="78.5" y="131.7">25</text>
<text x="78.5" y="129.2">24</text>
<text x="78.5" y="126.6">23</text>
<text x="82.1" y="130.5">GPIO18</text>
<text x="82.1" y="127.9">GPIO17</text>
<text x="110.1" y="130.5">SPICLK</text>
<text x="112.8" y="127.9">SPIQ</text>
<text x="119.4" y="126.6">34</text>
<text x="119.4" y="129.2">33</text>
<text x="119.4" y="131.7">32</text>
<text x="78.5" y="136.8">27</text>
<text x="78.5" y="134.3">26</text>
<text x="82.1" y="135.5">GPIO20</text>
<text x="82.1" y="133">GPIO19</text>
<text x="110.1" y="133">SPICS0</text>
<text x="110.9" y="135.5">SPIWP</text>
<text x="119.4" y="134.3">31</text>
<text x="119.4" y="136.8">30</text>
<text x="78.5" y="139.3">28</text>
<text x="82.1" y="140.6">SPICS1</text>
<text x="82.1" y="138.1">GPIO21</text>
<text x="100.5" y="142.1" transform="rotate(-90 100.5 142.1)">GND</text>
<text x="108.4" y="140.6">VDD_SPI</text>
<text x="111.3" y="138.1">SPIHD</text>
<text x="119.4" y="139.3">29</text>
<text x="99.5" y="145.2" transform="rotate(-90 99.5 145.2)">57</text>
<text x="166.8" y="166.7" transform="rotate(-90 166.8 166.7)">9</text>
<text x="276.5" y="163.6" transform="rotate(-90 276.5 163.6)">1</text>
<text x="279" y="163.6" transform="rotate(-90 279 163.6)">3</text>
<text x="143.2" y="169.8">1</text>
<text x="143.2" y="172.4">2</text>
<text x="145.6" y="171.1">#CS</text>
<text x="145.6" y="173.6">DO/IO1</text>
<text x="162.4" y="173.6">#HOLD-OR-#REST/IO3</text>
<text x="167.8" y="171.6" transform="rotate(-90 167.8 171.6)">EP</text>
<text x="182" y="171.1">VCC</text>
<text x="188" y="172.4">7</text>
<text x="188" y="169.8">8</text>
<text x="143.2" y="174.9">3</text>
<text x="143.2" y="177.4">4</text>
<text x="145.6" y="176.2">#WP/IO2</text>
<text x="145.6" y="178.7">GND</text>
<text x="180.2" y="178.7">DI/IO0</text>
<text x="182.4" y="176.2">CLK</text>
<text x="188" y="177.4">5</text>
<text x="188" y="174.9">6</text>
<text x="276.5" y="175.3" transform="rotate(-90 276.5 175.3)">2</text>
<text x="279" y="175.3" transform="rotate(-90 279 175.3)">4</text>
<text x="50.9" y="190.1">4</text>
<text x="64.4" y="190.1">3</text>
<text x="50.9" y="195.2">1</text>
<text x="64.4" y="195.2">2</text>
</g>
<g font-size="2.3" fill="#f00">
<text x="166.2" y="123.9">R8型号则内部PSRAM使用</text>
<text x="63.4" y="144.2">R8型号则内部PSRAM使用</text>
</g>
<text font-size="1.6" fill="#000080" x="81.2" y="68">U2</text>
</svg>
